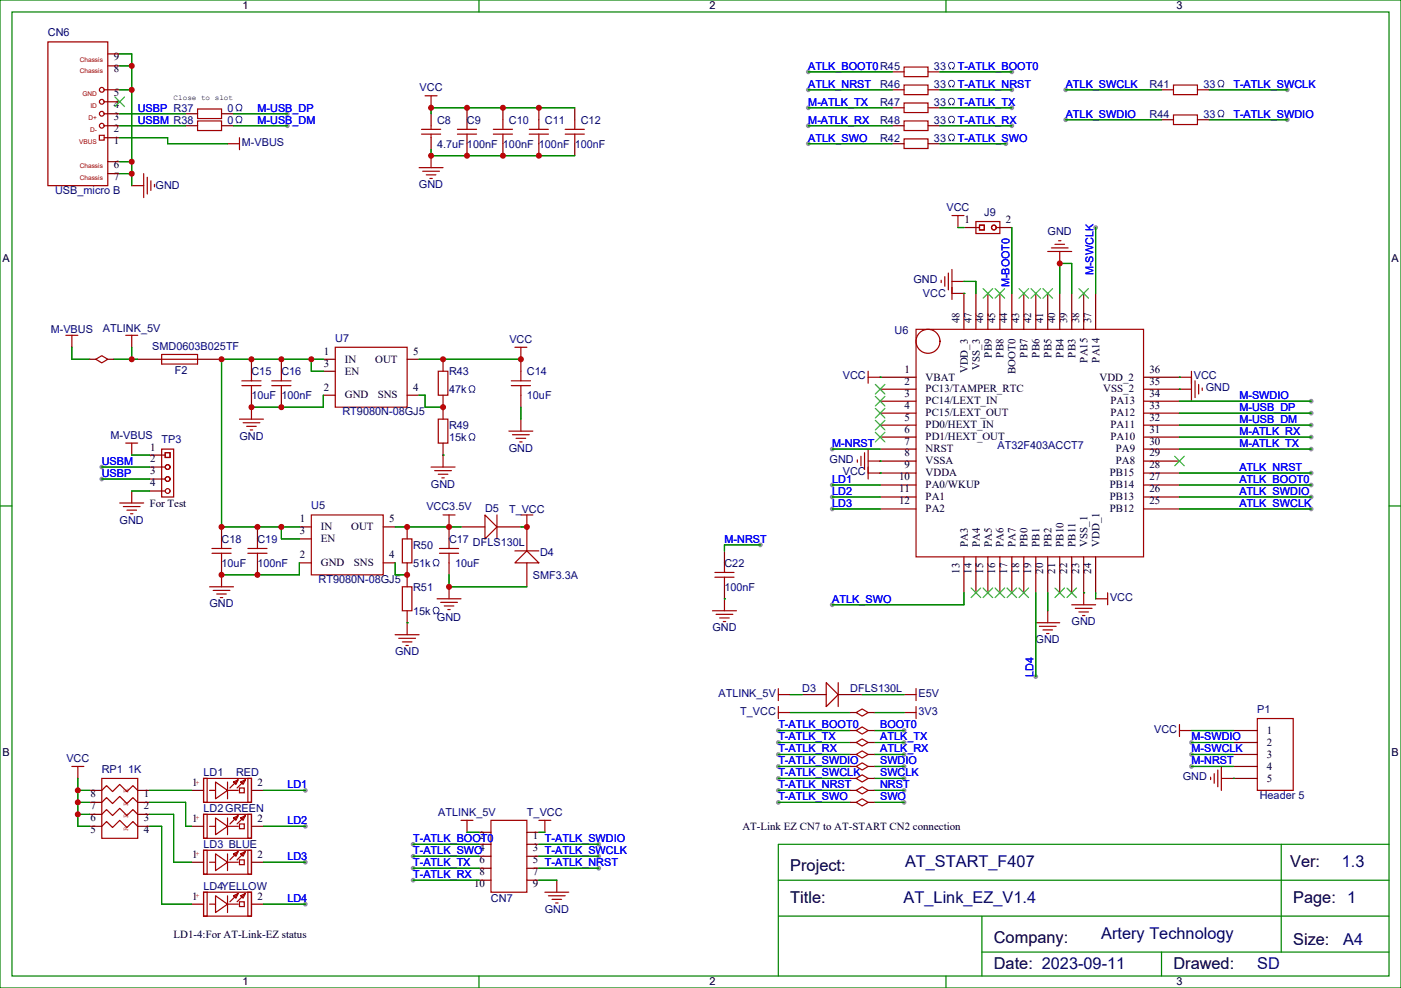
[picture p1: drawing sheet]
<svg xmlns="http://www.w3.org/2000/svg" width="413mm" height="291mm" viewBox="0 0 413 291" stroke-linecap="round" stroke-linejoin="round" font-family="sans-serif">
<g fill="#999">
<circle cx="245.2" cy="132.3" r=".71"/>
<circle cx="245.2" cy="149.9" r=".71"/>
<circle cx="245.2" cy="146.4" r=".71"/>
<circle cx="245.2" cy="142.9" r=".71"/>
<circle cx="351" cy="218.7" r=".71"/>
<circle cx="351" cy="222.2" r=".71"/>
<circle cx="351" cy="225.8" r=".71"/>
<circle cx="121.7" cy="248.7" r=".71"/>
<circle cx="121.7" cy="259.3" r=".71"/>
<circle cx="121.7" cy="255.8" r=".71"/>
<circle cx="229.3" cy="215.2" r=".71"/>
<circle cx="229.3" cy="225.8" r=".71"/>
<circle cx="229.3" cy="232.8" r=".71"/>
<circle cx="30" cy="141.1" r=".71"/>
<circle cx="30" cy="137.6" r=".71"/>
<circle cx="121.7" cy="252.2" r=".71"/>
<circle cx="245.2" cy="178.2" r=".71"/>
<circle cx="305.2" cy="199.3" r=".71"/>
<circle cx="90" cy="232.8" r=".71"/>
<circle cx="90" cy="243.4" r=".71"/>
<circle cx="90" cy="254" r=".71"/>
<circle cx="386.3" cy="125.2" r=".71"/>
<circle cx="386.3" cy="121.7" r=".71"/>
<circle cx="386.3" cy="118.2" r=".71"/>
<circle cx="386.3" cy="139.3" r=".71"/>
<circle cx="386.3" cy="146.4" r=".71"/>
<circle cx="386.3" cy="128.8" r=".71"/>
<circle cx="386.3" cy="132.3" r=".71"/>
<circle cx="386.3" cy="142.9" r=".71"/>
<circle cx="386.3" cy="149.9" r=".71"/>
<circle cx="224" cy="160.5" r=".71"/>
<circle cx="90" cy="266.3" r=".71"/>
<circle cx="322.8" cy="67" r=".71"/>
<circle cx="176.4" cy="248.7" r=".71"/>
<circle cx="176.4" cy="255.8" r=".71"/>
<circle cx="176.4" cy="252.2" r=".71"/>
<circle cx="266.3" cy="218.7" r=".71"/>
<circle cx="266.3" cy="222.2" r=".71"/>
<circle cx="266.3" cy="229.3" r=".71"/>
<circle cx="296.3" cy="42.3" r=".71"/>
<circle cx="84.7" cy="33.5" r=".71"/>
<circle cx="84.7" cy="37" r=".71"/>
<circle cx="314" cy="26.5" r=".71"/>
<circle cx="379.2" cy="26.5" r=".71"/>
<circle cx="379.2" cy="35.3" r=".71"/>
<circle cx="314" cy="35.3" r=".71"/>
<circle cx="238.1" cy="42.3" r=".71"/>
<circle cx="298.1" cy="21.2" r=".71"/>
<circle cx="238.1" cy="21.2" r=".71"/>
<circle cx="238.1" cy="26.5" r=".71"/>
<circle cx="298.1" cy="26.5" r=".71"/>
<circle cx="238.1" cy="37" r=".71"/>
<circle cx="298.1" cy="37" r=".71"/>
<circle cx="298.1" cy="31.7" r=".71"/>
<circle cx="238.1" cy="31.7" r=".71"/>
<circle cx="266.3" cy="232.8" r=".71"/>
<circle cx="266.3" cy="236.4" r=".71"/>
<circle cx="266.3" cy="225.8" r=".71"/>
<circle cx="266.3" cy="215.2" r=".71"/>
<circle cx="229.3" cy="236.4" r=".71"/>
<circle cx="229.3" cy="229.3" r=".71"/>
<circle cx="229.3" cy="222.2" r=".71"/>
<circle cx="229.3" cy="218.7" r=".71"/>
</g>
<g fill="none" stroke="#a10000" stroke-width=".35">
<path d="M125.2 28.2h3.6M127 28.2v3.6M134.8 39.5h5.6M134.8 38.1h5.6M137.6 35.3v2.8M137.6 39.5v2.8M145.3 39.5h5.7M145.3 38.1h5.7M148.2 35.3v2.8M148.2 39.5v2.8M155.9 39.5h5.7M155.9 38.1h5.7"/>
<path d="M158.7 35.3v2.8M158.7 39.5v2.8M166.5 39.5h5.7M166.5 38.1h5.7M169.3 35.3v2.8M169.3 39.5v2.8M345.7 25h7.1v2.9h-7.1zM123.5 49.4h7M124.5 50.4h5M125.6 51.5h2.8M126.6 52.6h.8M127 45.9v3.5"/>
<path d="M280.5 79.4v8.8M308.7 74.1h7M309.7 73h5M310.8 72h2.8M311.9 70.9h.7M312.2 74.1v3.5M19.4 98.8h3.5M21.2 98.8v3.5M277.3 82.5v.8M278.3 81.5v2.8M279.4 80.4v5M280.5 86.4h3.5"/>
<path d="M280.5 82.9h3.5M71.3 113.6h5.6M71.3 112.2h5.6M74.1 109.4v2.8M74.1 113.6v2.8M74.1 119.9v3.6M80.1 113.6h5.6M80.1 112.2h5.6M82.9 109.4v2.8M82.9 113.6v2.8M150.6 113.6h5.7M150.6 112.2h5.7"/>
<path d="M151.7 102.3h3.5M153.5 102.3v3.5M153.5 109.4v2.8M153.5 113.6v2.8M255.8 111.1h3.5M255.8 109.4v3.5M347.5 111.1h3.5M347.5 114.7h3.5M351 109.4v8.8M352.1 112.2v4.9M353.1 113.2v2.9M354.2 114.3v.7"/>
<path d="M70.6 123.5h7M71.6 124.5h5M72.7 125.6h2.8M73.7 126.6h.7M149.9 127h7.1M151 128.1h4.9M152 129.1h2.9M153.1 130.2h.7M153.5 123.5v3.5M252.6 135.5v.7M253.6 134.4v2.8M254.7 133.3v5"/>
<path d="M255.8 139.3h3.5M255.8 132.3v8.8M255.8 135.8h3.5M209.9 179.9h7.1M210.6 170h5.7M210.6 168.6h5.7M213.4 165.8v2.8M213.4 170v2.9M213.4 176.4v3.5M308.7 179.9v3.5M315.7 178.2h7.1M316.8 179.2h4.9"/>
<path d="M319.3 174.6v3.6M322.8 176.4h3.5M326.3 174.6v3.6M211 181h4.9M212 182h2.8M213.1 183.1h.7M305.2 183.4h7M306.2 184.5h4.9M307.3 185.6h2.8M308.3 186.6h.7M317.9 180.3h2.8M318.9 181.3h.7"/>
<path d="M21.2 225.8h3.5M22.9 225.8v3.5M30 229.3h10.6v17.6h-10.6zM30 232.8l1.4-1.4 1.8 1.8 2.1-2.1 2.1 2.1 1.8-1.8 1.4 1.4M30 236.4l1.4-1.5 1.8 1.8 2.1-2.1 2.1 2.1 1.8-1.8 1.4 1.5M30 239.9l1.4-1.4 1.8 1.7 2.1-2.1 2.1 2.1 1.8-1.7 1.4 1.4M60 229.3h14.1v7.1h-14.1zM60 229.3h1v7.1h-1zM60 239.9h14.1v7h-14.1zM60 239.9h1v7h-1zM61.7 232.8h1.8M63.5 230.4l3.5 2.4-3.5 2.5z"/>
<path d="M67 230.4v4.9M67 232.8h3.2M68.8 230.4l1.4-.7-.7 1.4zM69.8 230l-2.1 2.1M70.6 232.1h1.4v1.4h-1.4zM70.9 230.4l1.4-.7-.7 1.4zM72 230l-2.2 2.1M73 229.3h1.1v7.1h-1.1zM73 239.9h1.1v7h-1.1zM356.7 229v.7M357.7 227.9v2.8M358.8 226.8v5"/>
<path d="M359.8 229.3h3.6M359.8 225.8v7M30 243.4l1.4-1.4 1.8 1.8 2.1-2.1 2.1 2.1 1.8-1.8 1.4 1.4M61.7 243.4h1.8M63.5 240.9l3.5 2.5-3.5 2.5zM67 240.9v5M67 243.4h3.2M68.8 240.9l1.4-.7-.7 1.5zM69.8 240.6l-2.1 2.1M70.6 242.7h1.4v1.4h-1.4zM70.9 240.9l1.4-.7-.7 1.5zM72 240.6l-2.2 2.1"/>
<path d="M60 262.8h14.1v7.1h-14.1zM60 262.8h1v7.1h-1zM61.7 266.3h1.8M63.5 263.9l3.5 2.4-3.5 2.5zM67 263.9v4.9M67 266.3h3.2M68.8 263.9l1.4-.7-.7 1.4zM69.8 263.5l-2.1 2.1M70.6 265.6h1.4v1.5h-1.4zM70.9 263.9l1.4-.7-.7 1.4zM72 263.5l-2.2 2.1M73 262.8h1.1v7.1h-1.1z"/>
</g>
<g fill="none" stroke="#870000" stroke-width=".35">
<path d="M127 31.8h.1M137.6 31.8v3.5M148.2 31.8v3.5M158.7 31.8v3.5M169.3 31.8v3.5M342.2 26.5h3.5M352.8 26.5h3.5M127 45.9h.1M137.6 42.3v3.6M148.2 42.3v3.6M158.7 42.3v3.6M169.3 42.3v3.6"/>
<path d="M312.2 77.6h.1M284 82.9h.1M284 86.4h.1M21.2 102.3h.1M74.1 119.9h.1M74.1 105.8v3.6M74.1 116.4v3.5M82.9 105.8v3.6M82.9 116.4v3.5M153.5 105.8v3.6M153.5 116.4v3.5M153.5 105.8h.1"/>
<path d="M259.3 111.1h.1M347.5 111.1h.1M347.5 114.7h.1M153.5 123.5h.1M259.3 135.8h.1M259.3 139.3h.1M213.4 176.4h.1M213.4 162.3v3.5M213.4 172.9v3.5M308.7 179.9h.1M319.3 174.6h.1M322.8 176.4h.1"/>
<path d="M22.9 229.3h.1M26.5 232.8h3.5M26.5 236.4h3.5M26.5 239.9h3.5M40.6 232.8h3.5M40.6 236.4h3.5M40.6 239.9h3.5M56.4 232.8h3.6M74.1 232.8h3.5M363.4 229.3h.1M26.5 243.4h3.5M40.6 243.4h3.5"/>
<path d="M56.4 243.4h3.6M74.1 243.4h3.5M56.4 266.3h3.6M74.1 266.3h3.5"/>
</g>
<path d="M359 23.8a1.04 1.04 0 0 1 1.6 .2 1.04 1.04 0 0 1-.5 1.5h.5v.2h-.8v-.3a.81 .81 0 0 0 .6-1.3 .81 .81 0 0 0-1.4 0 .81 .81 0 0 0 .6 1.3v.3h-.8v-.2h.5a1.1 1.1 0 0 1-.3-1.7z" fill="#000080"/>
<path d="M345.7 33.9h7.1v2.8h-7.1z" fill="none" stroke="#a10000" stroke-width=".35"/>
<path d="M342.2 35.3h3.5M352.8 35.3h3.5" fill="none" stroke="#870000" stroke-width=".35"/>
<path d="M359 32.6a1.04 1.04 0 0 1 1.6 .2 1.04 1.04 0 0 1-.5 1.5h.5v.2h-.8v-.3a.81 .81 0 0 0 .6-1.2 .81 .81 0 0 0-1.4 0 .81 .81 0 0 0 .6 1.2v.3h-.8v-.2h.5a1.1 1.1 0 0 1-.3-1.7z" fill="#000080"/>
<g fill="none" stroke="#a10000" stroke-width=".35">
<path d="M14.1 12.3h17.6v42.4h-17.6zM29.3 39.9h1.4v1.4h-1.4zM30.7 26.5h1M30.7 30h1M30.7 33.5h1M30.7 37h1M58.2 35.6h7.1v2.9h-7.1zM30.7 40.6h1M280.5 63.5h3.5M282.2 63.5v3.5M287.5 65.3h7.1v3.5h-7.1zM287.5 67h1.1"/>
<path d="M288.6 66.3h1.4v1.4h-1.4zM293.5 67h1.1M269.9 97h67v67h-67zM47.6 104.4h10.6v2.8h-10.6zM47.6 105.8h10.6M65.3 158.7v2.9M75.8 158.7v2.9M130.5 151.7h3.6M132.3 151.7v3.5M132.3 158.7v2.9M142.9 151.7l3.5 3.5-3.5 3.5zM146.4 151.7v7"/>
<path d="M153.5 151.7h3.5M155.2 151.7v3.5M61.7 172.9h7.1M62.4 163h5.7M62.4 161.6h5.7M62.8 173.9h4.9M63.9 175h2.8M64.9 176h.7M65.3 163v2.8M65.3 169.3v3.6M73 163h5.7M73 161.6h5.7"/>
<path d="M75.8 163v2.8M128.8 176.4h7M129.5 163h5.6M129.5 161.6h5.6M129.8 177.4h5M130.9 178.5h2.8M131.9 179.6h.7M132.3 163v2.8M132.3 172.9v3.5M151.7 165.8l3.5-3.5 3.5 3.5zM151.7 162.3h7M229.3 209.9h3.5"/>
<path d="M229.3 208.1v3.6M266.3 209.9h3.6M266.3 204.6h3.6M269.9 202.8v3.6M269.9 208.1v3.6M347.5 215.2h3.5M347.5 213.4v3.6M370.4 211.7h10.6v21.1h-10.6zM144.6 241.7h10.6v21.1h-10.6zM158.7 241.7h3.6M160.5 241.7v3.5M164 259.3v3.5"/>
<path d="M160.5 262.8h7.1M161.6 263.9h4.9M162.6 264.9h2.9M163.7 266h.7"/>
<circle cx="30" cy="26.5" r=".71"/>
<circle cx="30" cy="37" r=".71"/>
<circle cx="30" cy="30" r=".71"/>
<circle cx="30" cy="33.5" r=".71"/>
<circle cx="292.8" cy="67" r=".71"/>
<circle cx="273.4" cy="100.5" r="3.5"/>
</g>
<g fill="none" stroke="#870000" stroke-width=".35">
<path d="M31.7 19.4h3.6M31.7 15.9h3.6M31.7 37h3.6M31.7 33.5h3.6M31.7 26.5h3.6M31.7 30h3.6M54.7 37h3.5M65.3 37h3.5M31.7 47.6h3.6M31.7 51.2h3.6M31.7 40.6h3.6M282.2 67h.1"/>
<path d="M284 67h3.5M294.6 67h3.5M284 86.4v10.6M287.5 86.4v10.6M291 86.4v10.6M294.6 86.4v10.6M298.1 86.4v10.6M301.6 86.4v10.6M305.2 86.4v10.6M308.7 86.4v10.6M312.2 86.4v10.6M315.7 86.4v10.6"/>
<path d="M319.3 86.4v10.6M322.8 86.4v10.6M40.6 105.8h7M58.2 105.8h7.1M259.3 111.1h10.6M259.3 114.7h10.6M259.3 118.2h10.6M336.9 111.1h10.6M336.9 114.7h10.6M336.9 118.2h10.6M259.3 121.7h10.6M259.3 125.2h10.6"/>
<path d="M259.3 128.8h10.6M259.3 132.3h10.6M259.3 135.8h10.6M259.3 139.3h10.6M336.9 121.7h10.6M336.9 125.2h10.6M336.9 128.8h10.6M336.9 132.3h10.6M336.9 135.8h10.6M336.9 139.3h10.6M65.3 155.2v3.5M75.8 155.2v3.5"/>
<path d="M132.3 155.2v3.5M132.3 155.2h.1M135.8 155.2h7.1M146.4 155.2h7.1M155.2 155.2v7.1M259.3 142.9h10.6M259.3 146.4h10.6M259.3 149.9h10.6M336.9 142.9h10.6M336.9 146.4h10.6M336.9 149.9h10.6M65.3 169.3h.1"/>
<path d="M65.3 165.8v3.5M75.8 165.8v3.5M132.3 172.9h.1M132.3 165.8v3.5M155.2 165.8v7.1M284 164v10.6M287.5 164v10.6M291 164v10.6M294.6 164v10.6M298.1 164v10.6M301.6 164v10.6M305.2 164v10.6"/>
<path d="M308.7 164v10.6M312.2 164v10.6M315.7 164v10.6M319.3 164v10.6M322.8 164v10.6M232.8 209.9h.1M266.3 204.6h.1M266.3 209.9h.1M351 215.2h.1M363.4 215.2h7M363.4 218.7h7M363.4 222.2h7"/>
<path d="M363.4 225.8h7M363.4 229.3h7M141.1 245.2h3.5M141.1 248.7h3.5M141.1 252.2h3.5M141.1 255.8h3.5M141.1 259.3h3.5M155.2 245.2h3.5M155.2 248.7h3.5M155.2 252.2h3.5M155.2 255.8h3.5M155.2 259.3h3.5"/>
<path d="M160.5 245.2h.1M164 259.3h.1"/>
</g>
<g fill="none" stroke="#3c3" stroke-width=".35">
<path d="M33.9 28.6l2.8 2.8M36.7 28.6l-2.8 2.8M289.6 85l2.9 2.8M292.5 85l-2.9 2.8M293.2 85l2.8 2.8M296 85l-2.8 2.8M300.2 85l2.8 2.8M303 85l-2.8 2.8M303.7 85l2.9 2.8M306.6 85l-2.9 2.8M307.3 85l2.8 2.8M310.1 85l-2.8 2.8"/>
<path d="M317.9 85l2.8 2.8M320.7 85l-2.8 2.8M257.9 113.2l2.8 2.9M257.9 116.8l2.8 2.8M260.7 113.2l-2.8 2.9M260.7 116.8l-2.8 2.8M257.9 120.3l2.8 2.8M257.9 123.8l2.8 2.8M257.9 127.4l2.8 2.8M260.7 120.3l-2.8 2.8M260.7 123.8l-2.8 2.8M260.7 127.4l-2.8 2.8"/>
<path d="M346.1 134.4l2.8 2.8M348.9 134.4l-2.8 2.8M286.1 173.2l2.8 2.8M288.9 173.2l-2.8 2.8M289.6 173.2l2.9 2.8M292.5 173.2l-2.9 2.8M293.2 173.2l2.8 2.8M296 173.2l-2.8 2.8M296.7 173.2l2.8 2.8M299.5 173.2l-2.8 2.8M300.2 173.2l2.8 2.8M303 173.2l-2.8 2.8"/>
<path d="M310.8 173.2l2.8 2.8M313.6 173.2l-2.8 2.8M314.3 173.2l2.8 2.8M317.1 173.2l-2.8 2.8"/>
</g>
<path d="M69.7 34.4a1.04 1.04 0 0 1 1.6 .2 1.04 1.04 0 0 1-.5 1.5h.5v.2h-.8v-.3a.81 .81 0 0 0 .6-1.3 .81 .81 0 0 0-1.4 0 .81 .81 0 0 0 .6 1.3v.3h-.8v-.2h.5a1.1 1.1 0 0 1-.3-1.7z" fill="#000080"/>
<path d="M58.2 32.1h7.1v2.8h-7.1z" fill="none" stroke="#a10000" stroke-width=".35"/>
<path d="M54.7 33.5h3.5M65.3 33.5h3.5" fill="none" stroke="#870000" stroke-width=".35"/>
<path d="M69.7 30.8a1.04 1.04 0 0 1 1.6 .3 1.04 1.04 0 0 1-.5 1.5h.5v.2h-.8v-.4a.81 .81 0 0 0 .6-1.2 .81 .81 0 0 0-1.4 0 .81 .81 0 0 0 .6 1.2v.4h-.8v-.2h.5a1.1 1.1 0 0 1-.3-1.8z" fill="#000080"/>
<path d="M266.3 19.8h7.1v2.8h-7.1zM38.8 54.7h3.5M42.3 51.2v7M43.4 52.2v4.9M44.4 53.3v2.8M45.5 54.3v.7M67 42.3h3.6M70.6 40.6v3.5" fill="none" stroke="#a10000" stroke-width=".35"/>
<path d="M262.8 21.2h3.5M273.4 21.2h3.5M38.8 54.7h.1M67 42.3h.1" fill="none" stroke="#870000" stroke-width=".35"/>
<path d="M279.6 18.5a1.04 1.04 0 0 1 1.6 .2 1.04 1.04 0 0 1-.5 1.5h.5v.2h-.8l.1-.3a.81 .81 0 0 0 .5-1.3 .81 .81 0 0 0-1.3 0 .81 .81 0 0 0 .5 1.3v.3h-.7v-.2h.4a1.1 1.1 0 0 1-.3-1.7z" fill="#000080"/>
<path d="M266.3 30.3h7.1v2.9h-7.1z" fill="none" stroke="#a10000" stroke-width=".35"/>
<path d="M262.8 31.8h3.5M273.4 31.8h3.5" fill="none" stroke="#870000" stroke-width=".35"/>
<path d="M279.6 29.1a1.04 1.04 0 0 1 1.6 .2 1.04 1.04 0 0 1-.5 1.5h.5v.2h-.8l.1-.3a.81 .81 0 0 0 .5-1.3 .81 .81 0 0 0-1.3 0 .81 .81 0 0 0 .5 1.3v.3h-.7v-.2h.4a1.1 1.1 0 0 1-.3-1.7z" fill="#000080"/>
<path d="M266.3 35.6h7.1v2.9h-7.1z" fill="none" stroke="#a10000" stroke-width=".35"/>
<path d="M262.8 37h3.5M273.4 37h3.5" fill="none" stroke="#870000" stroke-width=".35"/>
<path d="M279.6 34.4a1.04 1.04 0 0 1 1.6 .2 1.04 1.04 0 0 1-.5 1.5h.5v.2h-.8l.1-.3a.81 .81 0 0 0 .5-1.3 .81 .81 0 0 0-1.3 0 .81 .81 0 0 0 .5 1.3v.3h-.7v-.2h.4a1.1 1.1 0 0 1-.3-1.7z" fill="#000080"/>
<g fill="none" stroke="#a10000" stroke-width=".35">
<path d="M37 98.8h3.6M38.8 98.8v3.5M37 130.5h3.6M38.8 130.5v3.6M47.6 132.3h3.6v14.1h-3.6zM47.6 134.1h1.1M47.6 137.6h1.1M48.7 133.3h1.4v1.5h-1.4zM35.3 148.2h7M36.3 149.2h5M37.4 150.3h2.8M38.5 151.3h.7"/>
<path d="M38.8 144.6v3.6M47.6 141.1h1.1M47.6 144.6h1.1M118.5 172.9h2.9v7h-2.9zM229.3 204.6h3.5M229.3 202.8v3.6M243.4 201.1l3.5 3.5-3.5 3.5zM246.9 201.1v7M135.8 241.7h3.5M137.6 241.7v3.5"/>
<circle cx="49.4" cy="137.6" r=".71"/>
<circle cx="49.4" cy="141.1" r=".71"/>
<circle cx="49.4" cy="144.6" r=".71"/>
</g>
<g fill="none" stroke="#870000" stroke-width=".35">
<path d="M38.8 102.3h.1M38.8 134.1h.1M44.1 134.1h3.5M44.1 137.6h3.5M38.8 144.6h.1M44.1 141.1h3.5M44.1 144.6h3.5M119.9 169.3v3.6M119.9 179.9v3.5M232.8 204.6h.1M236.4 204.6h7M246.9 204.6h7.1"/>
<path d="M137.6 245.2h.1"/>
</g>
<path d="M127.8 179a1.04 1.04 0 0 1 1.5 .2 1.04 1.04 0 0 1-.4 1.5h.4v.2h-.7v-.3a.81 .81 0 0 0 .6-1.2 .81 .81 0 0 0-1.4 0 .81 .81 0 0 0 .5 1.2v.3h-.7v-.2h.5a1.1 1.1 0 0 1-.3-1.7z" fill="#000080"/>
<path d="M266.3 40.9h7.1v2.8h-7.1zM98.8 102.3h21.1v17.6h-21.1zM91.7 151.7h21.2v17.6h-21.2zM116.4 187h7.1M117.5 188h4.9M118.5 189.1h2.9M119.6 190.1h.7M119.9 183.4v3.6" fill="none" stroke="#a10000" stroke-width=".35"/>
<g fill="none" stroke="#870000" stroke-width=".35">
<path d="M262.8 42.3h3.5M273.4 42.3h3.5M95.2 105.8h3.6M95.2 116.4h3.6M95.2 109.4h3.6M119.9 105.8h3.6M119.9 116.4h3.6M88.2 155.2h3.5M88.2 158.7h3.5M112.9 155.2h3.5M88.2 165.8h3.5M112.9 165.8h3.5"/>
<path d="M119.9 183.4h.1"/>
</g>
<path d="M279.6 39.7a1.04 1.04 0 0 1 1.6 .2 1.04 1.04 0 0 1-.5 1.5h.5v.2h-.8l.1-.3a.81 .81 0 0 0 .5-1.3 .81 .81 0 0 0-1.3 0 .81 .81 0 0 0 .5 1.3v.3h-.7v-.2h.4a1.1 1.1 0 0 1-.3-1.7z" fill="#000080"/>
<path d="M60 250.5h14.1v7h-14.1zM60 250.5h1v7h-1zM61.7 254h1.8M63.5 251.5l3.5 2.5-3.5 2.5zM67 251.5v5M67 254h3.2M68.8 251.5l1.4-.7-.7 1.4zM69.8 251.2l-2.1 2.1M70.6 253.3h1.4v1.4h-1.4zM70.9 251.5l1.4-.7-.7 1.4zM72 251.2l-2.2 2.1M73 250.5h1.1v7h-1.1z" fill="none" stroke="#a10000" stroke-width=".35"/>
<path d="M56.4 254h3.6M74.1 254h3.5" fill="none" stroke="#870000" stroke-width=".35"/>
<path d="M284 82.9h3.5v3.5M245.2 132.3h14.1M308.7 174.6v5.3M322.8 174.6v1.8M22.9 239.9h3.6M22.9 229.3v14.1h3.6M22.9 236.4h3.6M22.9 232.8h3.6M44.1 239.9h7.1v14.1h5.2M44.1 236.4h10.6v7h1.7M44.1 232.8h12.3M44.1 243.4h3.5v22.9h8.8" fill="none" stroke="#008700" stroke-width=".35"/>
<circle cx="319.3" cy="174.6" r=".18" fill="#008700"/>
<g fill="none" stroke="#008700" stroke-width=".35">
<path d="M35.3 15.9h3.5v38.8M35.3 19.4h3.5M35.3 26.5h3.5M35.3 51.2h3.5M35.3 47.6h3.5M35.3 40.6h14.1v1.7h17.6M282.2 67h1.8M315.7 86.4v-8.8h-3.5v8.8M30 137.6h14.1M38.8 134.1h5.3M30 141.1h14.1M38.8 144.6h5.3"/>
<path d="M245.2 149.9h14.1M245.2 146.4h14.1M245.2 142.9h14.1M284 174.6v3.6h-38.8M305.2 174.6v24.7M229.3 215.2h21.2M232.8 204.6h3.6M254 204.6h12.3M257.5 209.9h8.8M351 215.2h12.4M351 218.7h12.4M229.3 225.8h21.2"/>
<path d="M229.3 232.8h21.2M351 222.2h12.4M351 225.8h12.4M121.7 248.7h19.4M121.7 259.3h19.4M121.7 255.8h19.4M121.7 252.2h19.4M137.6 245.2h3.5M158.7 259.3h5.3M158.8 245.2h1.7"/>
</g>
<g fill="#008700">
<circle cx="363.4" cy="229.3" r=".18"/>
<circle cx="284" cy="86.4" r=".18"/>
<circle cx="347.5" cy="111.1" r=".18"/>
<circle cx="347.5" cy="114.7" r=".18"/>
<circle cx="259.3" cy="139.3" r=".18"/>
<circle cx="259.3" cy="135.8" r=".18"/>
<circle cx="213.4" cy="176.4" r=".18"/>
<circle cx="259.3" cy="111.1" r=".18"/>
</g>
<g fill="none" stroke="#008000" stroke-width=".35">
<path d="M0 0h412.7v291h-412.7zM3.5 3.5h405.7v284h-405.7zM141.1 0v3.5M278.7 0v3.5M0 149h3.5M409.2 149h3.5M377.5 248.7v31.8M409.2 259.3h-179.9v10.6M409.2 248.7h-179.9v10.6M289.3 269.9v17.6M409.2 269.9h-179.9v17.6M141.1 287.5v3.5"/>
<path d="M278.7 287.5v3.5M289.3 280.5h119.9M342.2 280.5v7"/>
</g>
<g fill="none" stroke="#008700" stroke-width=".35">
<path d="M35.3 33.5h19.4M35.3 37h19.4M68.8 33.5h15.9M68.8 37h15.9M314 26.5h28.2M314 35.3h28.2M356.3 26.5h22.9M356.3 35.3h22.9M238.1 42.3h24.7M276.9 42.3h19.4M298.1 67v19.4M322.8 67v19.4"/>
<path d="M347.5 118.2h38.8M347.5 125.2h38.8M347.5 121.7h38.8M347.5 139.3h38.8M347.5 128.8h38.8M347.5 132.3h38.8M347.5 146.4h38.8M347.5 142.9h38.8M347.5 149.9h38.8M224 160.5h-10.6v1.8M257.5 218.7h8.8M77.6 232.8h12.4"/>
<path d="M257.5 229.3h8.8M257.5 222.2h8.8M77.6 243.4h12.4M77.6 254h12.4M158.8 248.7h17.6M158.8 255.8h17.6M158.8 252.2h17.6M77.6 266.3h12.4"/>
</g>
<path d="M266.3 25h7.1v2.9h-7.1z" fill="none" stroke="#a10000" stroke-width=".35"/>
<path d="M262.8 26.5h3.5M273.4 26.5h3.5" fill="none" stroke="#870000" stroke-width=".35"/>
<path d="M279.6 23.8a1.04 1.04 0 0 1 1.6 .2 1.04 1.04 0 0 1-.5 1.5h.5v.2h-.8l.1-.3a.81 .81 0 0 0 .5-1.3 .81 .81 0 0 0-1.3 0 .81 .81 0 0 0 .5 1.3v.3h-.7v-.2h.4a1.1 1.1 0 0 1-.3-1.7z" fill="#000080"/>
<path d="M238.1 26.5h24.7M238.1 21.2h24.7M238.1 37h24.7M238.1 31.8h24.7M276.9 26.5h21.2M276.9 21.2h21.2M276.9 37h21.2M276.9 31.8h21.2M88.2 165.8v3.5h-22.9" fill="none" stroke="#008700" stroke-width=".35"/>
<path d="M129.1 109.4h2.8v7h-2.8z" fill="none" stroke="#a10000" stroke-width=".35"/>
<path d="M130.5 105.8v3.6M130.5 116.4v3.5" fill="none" stroke="#870000" stroke-width=".35"/>
<path d="M138.4 113.7a1.04 1.04 0 0 1 1.5 .3 1.04 1.04 0 0 1-.4 1.5h.4v.2h-.7v-.4a.81 .81 0 0 0 .5-1.2 .81 .81 0 0 0-1.3 0 .81 .81 0 0 0 .5 1.2v.4h-.7v-.2h.5a1.1 1.1 0 0 1-.3-1.8z" fill="#000080"/>
<path d="M123.5 105.8h30M153.5 119.9v3.6" fill="none" stroke="#008700" stroke-width=".35"/>
<path d="M118.5 158.7h2.9v7.1h-2.9z" fill="none" stroke="#a10000" stroke-width=".35"/>
<path d="M119.9 155.2v3.5M119.9 165.8v3.5" fill="none" stroke="#870000" stroke-width=".35"/>
<path d="M127.8 164.9a1.04 1.04 0 0 1 1.5 .2 1.04 1.04 0 0 1-.4 1.5h.4v.2h-.7v-.3a.81 .81 0 0 0 .6-1.2 .81 .81 0 0 0-1.4 0 .81 .81 0 0 0 .5 1.2v.3h-.7v-.2h.5a1.1 1.1 0 0 1-.3-1.7z" fill="#000080"/>
<path d="M153.5 155.2h1.7M116.4 165.8v3.5h3.5M132.3 169.3v3.6h22.9" fill="none" stroke="#008700" stroke-width=".35"/>
<circle cx="119.9" cy="183.4" r=".18" fill="#008700"/>
<path d="M129.1 123.5h2.8v7h-2.8z" fill="none" stroke="#a10000" stroke-width=".35"/>
<path d="M130.5 119.9v3.6M130.5 130.5v3.6" fill="none" stroke="#870000" stroke-width=".35"/>
<path d="M138.4 127.8a1.04 1.04 0 0 1 1.5 .3 1.04 1.04 0 0 1-.4 1.5h.4v.2h-.7v-.4a.81 .81 0 0 0 .5-1.2 .81 .81 0 0 0-1.3 0 .81 .81 0 0 0 .5 1.2v.4h-.7v-.2h.5a1.1 1.1 0 0 1-.3-1.8z" fill="#000080"/>
<path d="M123.5 116.4h1.7v3.5h5.3" fill="none" stroke="#008700" stroke-width=".35"/>
<path d="M127 137.6h7.1M128.1 138.6h4.9M129.1 139.7h2.8M130.5 134.1v3.5M130.2 140.8h.7" fill="none" stroke="#a10000" stroke-width=".35"/>
<path d="M130.5 134.1h.1" fill="none" stroke="#870000" stroke-width=".35"/>
<circle cx="130.5" cy="134.1" r=".18" fill="#008700"/>
<g fill="none" stroke="#008700" stroke-width=".35">
<path d="M169.3 31.8h-42.3v1.7M127 44.1v1.8h42.3M21.2 102.3v3.5h5.3M33.5 105.8h7.1M38.8 102.3v3.5M91.7 105.8v3.6h3.5M95.2 105.8h-29.9v49.4h22.9M95.2 116.4v3.5h-21.1M82.9 155.2v3.5h5.3M116.4 155.2h19.4M229.3 218.7h21.2M232.8 209.9h17.7"/>
<path d="M257.5 215.2h8.8M229.3 236.4h21.2M229.3 229.3h21.2M229.3 222.2h21.2M257.5 232.8h8.8M257.5 225.8h8.8M257.5 236.4h8.8"/>
</g>
<g fill="none" stroke="#a10000" stroke-width=".35">
<path d="M124.2 39.5h5.6M124.2 38.1h5.6M127 37v1.1M127 39.5v1.1M28.2 105.8l1.8-1 1.8 1-1.8 1.1zM252.2 209.9l1.8-1.1 1.8 1.1-1.8 1.1zM252.2 215.2l1.8-1.1 1.8 1.1-1.8 1.1zM252.2 218.7l1.8-1 1.8 1-1.8 1.1zM252.2 222.2l1.8-1 1.8 1-1.8 1.1zM252.2 225.8l1.8-1.1 1.8 1.1-1.8 1zM252.2 229.3l1.8-1.1 1.8 1.1-1.8 1.1zM252.2 232.8l1.8-1 1.8 1-1.8 1.1z"/>
<path d="M252.2 236.4l1.8-1.1 1.8 1.1-1.8 1z"/>
</g>
<g fill="none" stroke="#870000" stroke-width=".35">
<path d="M127 33.5v3.5M127 40.6v3.5M26.5 105.8h1.7M31.7 105.8h1.8M250.5 209.9h1.7M250.5 215.2h1.7M250.5 218.7h1.7M255.8 209.9h1.7M255.8 215.2h1.7M255.8 218.7h1.7M250.5 222.2h1.7M250.5 225.8h1.7"/>
<path d="M250.5 229.3h1.7M250.5 232.8h1.7M250.5 236.4h1.7M255.8 222.2h1.7M255.8 225.8h1.7M255.8 229.3h1.7M255.8 232.8h1.7M255.8 236.4h1.7"/>
</g>
<g fill="#c00">
<circle cx="22.9" cy="239.9" r=".88"/>
<circle cx="22.9" cy="236.4" r=".88"/>
<circle cx="22.9" cy="232.8" r=".88"/>
<circle cx="312.2" cy="77.6" r=".88"/>
<circle cx="38.8" cy="51.2" r=".88"/>
<circle cx="38.8" cy="47.6" r=".88"/>
<circle cx="38.8" cy="26.5" r=".88"/>
<circle cx="38.8" cy="19.4" r=".88"/>
<circle cx="65.3" cy="169.3" r=".88"/>
<circle cx="75.8" cy="169.3" r=".88"/>
<circle cx="130.5" cy="105.8" r=".88"/>
<circle cx="153.5" cy="105.8" r=".88"/>
<circle cx="155.2" cy="155.2" r=".88"/>
<circle cx="132.3" cy="172.9" r=".88"/>
<circle cx="119.9" cy="169.3" r=".88"/>
<circle cx="130.5" cy="119.9" r=".88"/>
<circle cx="127" cy="31.7" r=".88"/>
<circle cx="158.8" cy="31.7" r=".88"/>
<circle cx="148.2" cy="31.7" r=".88"/>
<circle cx="137.6" cy="31.7" r=".88"/>
<circle cx="127" cy="45.9" r=".88"/>
<circle cx="158.8" cy="45.9" r=".88"/>
<circle cx="148.2" cy="45.9" r=".88"/>
<circle cx="137.6" cy="45.9" r=".88"/>
<circle cx="38.8" cy="105.8" r=".88"/>
<circle cx="82.9" cy="155.2" r=".88"/>
<circle cx="65.3" cy="155.2" r=".88"/>
<circle cx="65.3" cy="105.8" r=".88"/>
<circle cx="91.7" cy="105.8" r=".88"/>
<circle cx="82.9" cy="105.8" r=".88"/>
<circle cx="74.1" cy="105.8" r=".88"/>
<circle cx="75.8" cy="155.2" r=".88"/>
<circle cx="82.9" cy="119.9" r=".88"/>
<circle cx="74.1" cy="119.9" r=".88"/>
<circle cx="119.9" cy="155.2" r=".88"/>
<circle cx="132.3" cy="155.2" r=".88"/>
</g>
<g font-size="4.8">
<text x="232.8" y="256.6">Project:</text>
<text x="380.1" y="255.4">Ver:</text>
<text x="232.8" y="266">Title:</text>
<text x="381" y="266">Page: 1</text>
<text x="292.8" y="277.7">Company:</text>
<text x="381" y="278.4">Size:</text>
<text x="292.8" y="285.4">Date: 2023-09-11</text>
<text x="345.7" y="285.4">Drawed:</text>
</g>
<g font-size="4.8" fill="#000080">
<text x="266.6" y="255.4">AT_START_F407</text>
<text x="395.3" y="255.4">1.3</text>
<text x="266.2" y="266">AT_Link_EZ_V1.4</text>
<text x="324.4" y="276.6">Artery Technology</text>
<text x="395.7" y="278.4">A4</text>
<text x="370.4" y="285.4">SD</text>
</g>
<g font-size="3.2">
<text x="71.4" y="2.7">1</text>
<text x="209" y="2.7">2</text>
<text x="346.6" y="2.7">3</text>
<text x="33.5" y="17.7">9</text>
<text x="33.5" y="21.3">8</text>
<text x="33.5" y="28.3">5</text>
<text x="33.5" y="35.4">3</text>
<text x="33.5" y="31.8">4</text>
<text x="33.5" y="38.9">2</text>
<text x="33.5" y="42.4">1</text>
<text x="33.5" y="49.5">6</text>
<text x="33.5" y="53">7</text>
<text x="284.1" y="65.7">1</text>
<text x="296.3" y="65.7">2</text>
<text x=".7" y="77.3">A</text>
<text x="409.9" y="77.3">A</text>
<text x="282.6" y="95.3" transform="rotate(-90 282.6 95.3)">48</text>
<text x="286.2" y="95.3" transform="rotate(-90 286.2 95.3)">47</text>
<text x="289.7" y="95.2" transform="rotate(-90 289.7 95.2)">46</text>
<text x="293.2" y="95.2" transform="rotate(-90 293.2 95.2)">45</text>
<text x="296.7" y="95.2" transform="rotate(-90 296.7 95.2)">44</text>
<text x="300.3" y="95.2" transform="rotate(-90 300.3 95.2)">43</text>
<text x="303.8" y="95.2" transform="rotate(-90 303.8 95.2)">42</text>
<text x="307.3" y="95.2" transform="rotate(-90 307.3 95.2)">41</text>
<text x="310.9" y="95.2" transform="rotate(-90 310.9 95.2)">40</text>
<text x="314.4" y="95.2" transform="rotate(-90 314.4 95.2)">39</text>
<text x="317.9" y="95.3" transform="rotate(-90 317.9 95.3)">38</text>
<text x="321.4" y="95.3" transform="rotate(-90 321.4 95.3)">37</text>
<text x="95.4" y="104.5">1</text>
<text x="101.6" y="106.8">IN</text>
<text x="110.5" y="106.8">OUT</text>
<text x="121.7" y="104.5">5</text>
<text x="292.2" y="105.3" transform="rotate(-90 292.2 105.3)">PB9</text>
<text x="295.7" y="105.3" transform="rotate(-90 295.7 105.3)">PB8</text>
<text x="302.7" y="105.3" transform="rotate(-90 302.7 105.3)">PB7</text>
<text x="306.3" y="105.3" transform="rotate(-90 306.3 105.3)">PB6</text>
<text x="309.8" y="105.3" transform="rotate(-90 309.8 105.3)">PB5</text>
<text x="313.3" y="105.3" transform="rotate(-90 313.3 105.3)">PB4</text>
<text x="316.9" y="105.3" transform="rotate(-90 316.9 105.3)">PB3</text>
<text x="320.4" y="106.8" transform="rotate(-90 320.4 106.8)">PA15</text>
<text x="323.9" y="106.8" transform="rotate(-90 323.9 106.8)">PA14</text>
<text x="95.4" y="108">3</text>
<text x="101.6" y="110.3">EN</text>
<text x="266.5" y="109.8">1</text>
<text x="266.5" y="113.3">2</text>
<text x="272.7" y="112.1">VBAT</text>
<text x="285.1" y="110" transform="rotate(-90 285.1 110)">VDD_3</text>
<text x="288.6" y="108.9" transform="rotate(-90 288.6 108.9)">VSS_3</text>
<text x="299.2" y="110.1" transform="rotate(-90 299.2 110.1)">BOOT0</text>
<text x="323.9" y="112.1">VDD_2</text>
<text x="338.7" y="109.8">36</text>
<text x="338.7" y="113.3">35</text>
<text x="95.4" y="115.1">2</text>
<text x="101.6" y="117.4">GND</text>
<text x="111.3" y="117.4">SNS</text>
<text x="121.7" y="115.1">4</text>
<text x="266.5" y="116.8">3</text>
<text x="272.7" y="115.6">PC13/TAMPER_RTC</text>
<text x="272.7" y="119.1">PC14/LEXT_IN</text>
<text x="325" y="115.6">VSS_2</text>
<text x="327.1" y="119.1">PA13</text>
<text x="338.7" y="116.8">34</text>
<text x="266.5" y="120.4">4</text>
<text x="266.5" y="123.9">5</text>
<text x="272.7" y="122.7">PC15/LEXT_OUT</text>
<text x="327.1" y="122.7">PA12</text>
<text x="338.7" y="120.4">33</text>
<text x="338.7" y="123.9">32</text>
<text x="266.5" y="127.4">6</text>
<text x="266.5" y="130.9">7</text>
<text x="272.7" y="126.2">PD0/HEXT_IN</text>
<text x="272.7" y="129.7">PD1/HEXT_OUT</text>
<text x="327.1" y="126.2">PA11</text>
<text x="327.1" y="129.7">PA10</text>
<text x="338.7" y="127.4">31</text>
<text x="338.7" y="130.9">30</text>
<text x="44.3" y="132.7">1</text>
<text x="44.3" y="136.2">2</text>
<text x="266.5" y="134.5">8</text>
<text x="272.7" y="133.3">NRST</text>
<text x="272.7" y="136.8">VSSA</text>
<text x="328.7" y="133.3">PA9</text>
<text x="328.7" y="136.8">PA8</text>
<text x="338.7" y="134.5">29</text>
<text x="44.3" y="139.8">3</text>
<text x="44.3" y="143.3">4</text>
<text x="264.9" y="141.5">10</text>
<text x="266.5" y="138">9</text>
<text x="272.7" y="140.3">VDDA</text>
<text x="272.7" y="143.8">PA0/WKUP</text>
<text x="327" y="140.3">PB15</text>
<text x="327" y="143.8">PB14</text>
<text x="338.7" y="138">28</text>
<text x="338.7" y="141.5">27</text>
<text x="44.1" y="149.3">For Test</text>
<text x="264.9" y="145.1">11</text>
<text x="264.9" y="148.6">12</text>
<text x="272.7" y="147.4">PA1</text>
<text x="327" y="147.4">PB13</text>
<text x="338.7" y="145.1">26</text>
<text x="338.7" y="148.6">25</text>
<text x="88.4" y="153.9">1</text>
<text x="114.7" y="153.9">5</text>
<text x="272.7" y="150.9">PA2</text>
<text x="327" y="150.9">PB12</text>
<text x="88.4" y="157.4">3</text>
<text x="94.5" y="156.2">IN</text>
<text x="94.5" y="159.7">EN</text>
<text x="103.5" y="156.2">OUT</text>
<text x="285.1" y="161.1" transform="rotate(-90 285.1 161.1)">PA3</text>
<text x="288.6" y="161.1" transform="rotate(-90 288.6 161.1)">PA4</text>
<text x="292.2" y="161.1" transform="rotate(-90 292.2 161.1)">PA5</text>
<text x="295.7" y="161.1" transform="rotate(-90 295.7 161.1)">PA6</text>
<text x="299.2" y="161.1" transform="rotate(-90 299.2 161.1)">PA7</text>
<text x="302.7" y="161.1" transform="rotate(-90 302.7 161.1)">PB0</text>
<text x="306.3" y="161.1" transform="rotate(-90 306.3 161.1)">PB1</text>
<text x="309.8" y="161.1" transform="rotate(-90 309.8 161.1)">PB2</text>
<text x="313.3" y="161.1" transform="rotate(-90 313.3 161.1)">PB10</text>
<text x="316.9" y="161.1" transform="rotate(-90 316.9 161.1)">PB11</text>
<text x="320.4" y="161.1" transform="rotate(-90 320.4 161.1)">VSS_1</text>
<text x="323.9" y="161.1" transform="rotate(-90 323.9 161.1)">VDD_1</text>
<text x="88.4" y="164.5">2</text>
<text x="94.5" y="166.8">GND</text>
<text x="104.2" y="166.8">SNS</text>
<text x="114.7" y="164.5">4</text>
<text x="282.6" y="169" transform="rotate(-90 282.6 169)">13</text>
<text x="286.2" y="169" transform="rotate(-90 286.2 169)">14</text>
<text x="289.7" y="169" transform="rotate(-90 289.7 169)">15</text>
<text x="293.2" y="169" transform="rotate(-90 293.2 169)">16</text>
<text x="296.7" y="169" transform="rotate(-90 296.7 169)">17</text>
<text x="300.3" y="169" transform="rotate(-90 300.3 169)">18</text>
<text x="303.8" y="169" transform="rotate(-90 303.8 169)">19</text>
<text x="307.3" y="169" transform="rotate(-90 307.3 169)">20</text>
<text x="310.9" y="169" transform="rotate(-90 310.9 169)">21</text>
<text x="314.4" y="169" transform="rotate(-90 314.4 169)">22</text>
<text x="317.9" y="169" transform="rotate(-90 317.9 169)">23</text>
<text x="321.4" y="169" transform="rotate(-90 321.4 169)">24</text>
<text x="373.2" y="216.2">1</text>
<text x="373.2" y="219.7">2</text>
<text x=".7" y="222.8">B</text>
<text x="373.2" y="223.2">3</text>
<text x="373.2" y="226.7">4</text>
<text x="409.9" y="222.8">B</text>
<text x="56.6" y="231.5">1</text>
<text x="75.8" y="231.5">2</text>
<text x="373.2" y="230.3">5</text>
<text x="26.6" y="238.2">7</text>
<text x="26.6" y="234.7">8</text>
<text x="42.3" y="234.7">1</text>
<text x="42.3" y="238.2">2</text>
<text x="26.6" y="245.3">5</text>
<text x="26.6" y="241.7">6</text>
<text x="42.3" y="241.7">3</text>
<text x="42.3" y="245.3">4</text>
<text x="56.6" y="242.1">1</text>
<text x="75.8" y="242.1">2</text>
<text x="218.7" y="244.5">AT-Link EZ CN7 to AT-START CN2 connection</text>
<text x="141.3" y="247">2</text>
<text x="141.3" y="250.6">4</text>
<text x="157" y="247">1</text>
<text x="157" y="250.6">3</text>
<text x="56.6" y="252.7">1</text>
<text x="75.8" y="252.7">2</text>
<text x="141.3" y="254.1">6</text>
<text x="141.3" y="257.6">8</text>
<text x="157" y="254.1">5</text>
<text x="157" y="257.6">7</text>
<text x="139.7" y="261.2">10</text>
<text x="157" y="261.2">9</text>
<text x="56.6" y="265">1</text>
<text x="75.8" y="265">2</text>
<text x="51.2" y="276.3">LD1-4:For AT-Link-EZ status</text>
<text x="71.4" y="290.2">1</text>
<text x="209" y="290.2">2</text>
<text x="346.6" y="290.2">3</text>
</g>
<g font-size="3.2" fill="#000080">
<text x="14.1" y="10.6">CN6</text>
<text x="275.2" y="20.5">33</text>
<text x="123.6" y="26.9">VCC</text>
<text x="259.3" y="25.8">R46</text>
<text x="275.2" y="25.8">33</text>
<text x="338.7" y="25.8">R41</text>
<text x="354.5" y="25.8">33</text>
<text x="67" y="32.9">0</text>
<text x="259.3" y="31.1">R47</text>
<text x="275.2" y="31.1">33</text>
<text x="338.7" y="34.6">R44</text>
<text x="354.5" y="34.6">33</text>
<text x="67" y="36.4">0</text>
<text x="128.8" y="36.4">C8</text>
<text x="137.6" y="36.4">C9</text>
<text x="149.9" y="36.4">C10</text>
<text x="160.5" y="36.4">C11</text>
<text x="171.1" y="36.4">C12</text>
<text x="259.3" y="36.4">R48</text>
<text x="259.3" y="41.7">R42</text>
<text x="275.2" y="36.4">33</text>
<text x="275.2" y="41.7">33</text>
<text x="71.3" y="42.9">M-VBUS</text>
<text x="128.8" y="43.5">4.7uF</text>
<text x="137.6" y="43.5">100nF</text>
<text x="148.2" y="43.5">100nF</text>
<text x="158.7" y="43.5">100nF</text>
<text x="169.3" y="43.5">100nF</text>
<text x="16.2" y="57.2">USB_micro B</text>
<text x="45.9" y="55.8">GND</text>
<text x="123.4" y="55.4">GND</text>
<text x="278.8" y="62.2">VCC</text>
<text x="290" y="63.6">J9</text>
<text x="308.6" y="69.2">GND</text>
<text x="269.1" y="83.5">GND</text>
<text x="271.9" y="87.6">VCC</text>
<text x="14.9" y="98.1">M-VBUS</text>
<text x="30.3" y="97.8">ATLINK_5V</text>
<text x="98.8" y="100.6">U7</text>
<text x="150.1" y="101">VCC</text>
<text x="263.5" y="98.5">U6</text>
<text x="44.8" y="103.1">SMD0603B025TF</text>
<text x="51.5" y="110.1">F2</text>
<text x="74.1" y="110.5">C15</text>
<text x="82.9" y="110.5">C16</text>
<text x="132.3" y="110.5">R43</text>
<text x="155.2" y="110.5">C14</text>
<text x="248.3" y="111.7">VCC</text>
<text x="351.7" y="111.7">VCC</text>
<text x="74.1" y="117.5">10uF</text>
<text x="82.9" y="117.5">100nF</text>
<text x="132.3" y="115.8">47k</text>
<text x="155.2" y="117.5">10uF</text>
<text x="355.2" y="115.2">GND</text>
<text x="100.9" y="122.1">RT9080N-08GJ5</text>
<text x="32.6" y="129.2">M-VBUS</text>
<text x="47.6" y="130.6">TP3</text>
<text x="70.5" y="129.5">GND</text>
<text x="132.3" y="129.9">15k</text>
<text x="132.3" y="126.4">R49</text>
<text x="149.9" y="133.1">GND</text>
<text x="244.4" y="136.4">GND</text>
<text x="293.9" y="132.4">AT32F403ACCT7</text>
<text x="127" y="143.6">GND</text>
<text x="248.3" y="139.9">VCC</text>
<text x="91.7" y="150">U5</text>
<text x="35.2" y="154.2">GND</text>
<text x="125.6" y="150.3">VCC3.5V</text>
<text x="142.9" y="150.7">D5</text>
<text x="150" y="151.1">T_VCC</text>
<text x="65.3" y="159.9">C18</text>
<text x="75.8" y="159.9">C19</text>
<text x="121.7" y="161.6">R50</text>
<text x="132.3" y="159.9">C17</text>
<text x="139.3" y="160.9">DFLS130L</text>
<text x="65.3" y="166.9">10uF</text>
<text x="75.8" y="166.9">100nF</text>
<text x="121.7" y="166.9">51k</text>
<text x="134.1" y="166.9">10uF</text>
<text x="159.1" y="163.8">D4</text>
<text x="213.4" y="166.9">C22</text>
<text x="93.8" y="171.9">RT9080N-08GJ5</text>
<text x="121.7" y="174">R51</text>
<text x="157" y="170.5">SMF3.3A</text>
<text x="213.4" y="174">100nF</text>
<text x="61.7" y="178.9">GND</text>
<text x="327" y="177">VCC</text>
<text x="121.7" y="181">15k</text>
<text x="128.7" y="182.8">GND</text>
<text x="209.9" y="186">GND</text>
<text x="315.7" y="184.2">GND</text>
<text x="305.1" y="189.5">GND</text>
<text x="116.4" y="193">GND</text>
<text x="236.4" y="204">D3</text>
<text x="250.5" y="204">DFLS130L</text>
<text x="211.7" y="205.2">ATLINK_5V</text>
<text x="270.6" y="205.2">E5V</text>
<text x="370.4" y="210">P1</text>
<text x="218.1" y="210.5">T_VCC</text>
<text x="270.6" y="210.5">3V3</text>
<text x="340" y="215.8">VCC</text>
<text x="19.5" y="224.4">VCC</text>
<text x="30" y="227.6">RP1</text>
<text x="37.7" y="227.6">1K</text>
<text x="60" y="228.7">LD1</text>
<text x="69.5" y="228.7">RED</text>
<text x="348.5" y="229.9">GND</text>
<text x="60" y="239.2">LD2GREEN</text>
<text x="371.1" y="235.4">Header 5</text>
<text x="129.1" y="240.3">ATLINK_5V</text>
<text x="155.3" y="240.3">T_VCC</text>
<text x="60" y="249.8">LD3 BLUE</text>
<text x="60" y="262.2">LD4YELLOW</text>
<text x="144.6" y="265.7">CN7</text>
<text x="160.5" y="268.9">GND</text>
</g>
<g font-size="3.2" fill="#00f">
<text x="238.1" y="20.5">ATLK_BOOT0R45</text>
<text x="282.2" y="20.5">T-ATLK_BOOT0</text>
<text x="238.1" y="25.8">ATLK_NRST</text>
<text x="282.2" y="25.8">T-ATLK_NRST</text>
<text x="314" y="25.8">ATLK_SWCLK</text>
<text x="363.4" y="25.8">T-ATLK_SWCLK</text>
<text x="40.6" y="32.9">USBP R37</text>
<text x="75.8" y="32.9">M-USB_DP</text>
<text x="238.1" y="31.1">M-ATLK_TX</text>
<text x="282.2" y="31.1">T-ATLK_TX</text>
<text x="314" y="34.6">ATLK_SWDIO</text>
<text x="363.4" y="34.6">T-ATLK_SWDIO</text>
<text x="40.6" y="36.4">USBM R38</text>
<text x="75.8" y="36.4">M-USB_DM</text>
<text x="238.1" y="41.7">ATLK_SWO</text>
<text x="238.1" y="36.4">M-ATLK_RX</text>
<text x="282.2" y="41.7">T-ATLK_SWO</text>
<text x="282.2" y="36.4">T-ATLK_RX</text>
<text x="322.1" y="81.1" transform="rotate(-90 322.1 81.1)">M-SWCLK</text>
<text x="297.5" y="84.7" transform="rotate(-90 297.5 84.7)">M-BOOT0</text>
<text x="365.1" y="117.5">M-SWDIO</text>
<text x="365.1" y="124.6">M-USB_DM</text>
<text x="365.1" y="121.1">M-USB_DP</text>
<text x="245.2" y="131.6">M-NRST</text>
<text x="365.1" y="128.1">M-ATLK_RX</text>
<text x="365.1" y="131.6">M-ATLK_TX</text>
<text x="30" y="136.9">USBM</text>
<text x="30" y="140.5">USBP</text>
<text x="245.2" y="142.2">LD1</text>
<text x="365.1" y="138.7">ATLK_NRST</text>
<text x="365.1" y="142.2">ATLK_BOOT0</text>
<text x="245.2" y="149.3">LD3</text>
<text x="245.2" y="145.8">LD2</text>
<text x="365.1" y="145.8">ATLK_SWDIO</text>
<text x="365.1" y="149.3">ATLK_SWCLK</text>
<text x="213.4" y="159.9">M-NRST</text>
<text x="245.2" y="177.5">ATLK_SWO</text>
<text x="304.5" y="199.3" transform="rotate(-90 304.5 199.3)">LD4</text>
<text x="229.3" y="214.6">T-ATLK_BOOT0</text>
<text x="259.3" y="214.6">BOOT0</text>
<text x="229.3" y="221.6">T-ATLK_RX</text>
<text x="229.3" y="218.1">T-ATLK_TX</text>
<text x="259.3" y="218.1">ATLK_TX</text>
<text x="259.3" y="221.6">ATLK_RX</text>
<text x="351" y="218.1">M-SWDIO</text>
<text x="351" y="221.6">M-SWCLK</text>
<text x="229.3" y="225.1">T-ATLK_SWDIO</text>
<text x="259.3" y="225.1">SWDIO</text>
<text x="351" y="225.1">M-NRST</text>
<text x="84.7" y="232.2">LD1</text>
<text x="229.3" y="232.2">T-ATLK_NRST</text>
<text x="229.3" y="228.7">T-ATLK_SWCLK</text>
<text x="259.3" y="228.7">SWCLK</text>
<text x="259.3" y="232.2">NRST</text>
<text x="229.3" y="235.7">T-ATLK_SWO</text>
<text x="259.3" y="235.7">SWO</text>
<text x="84.7" y="242.8">LD2</text>
<text x="121.7" y="248.1">T-ATLK_BOOT0</text>
<text x="121.7" y="251.6">T-ATLK_SWO</text>
<text x="160.5" y="248.1">T-ATLK_SWDIO</text>
<text x="160.5" y="251.6">T-ATLK_SWCLK</text>
<text x="84.7" y="253.4">LD3</text>
<text x="121.7" y="255.1">T-ATLK_TX</text>
<text x="160.5" y="255.1">T-ATLK_NRST</text>
<text x="121.7" y="258.6">T-ATLK_RX</text>
<text x="84.7" y="265.7">LD4</text>
</g>
<text font-size="2.2" x="51.2" y="29.3">Close to slot</text>
<g font-size="2.2" fill="#a00000">
<text x="37.8" y="233.5" transform="rotate(-90 37.8 233.5)">R</text>
<text x="57.5" y="231.1">+</text>
<text x="37.8" y="237.4" transform="rotate(-90 37.8 237.4)">R</text>
<text x="37.8" y="244.8" transform="rotate(-90 37.8 244.8)">R</text>
<text x="37.8" y="240.9" transform="rotate(-90 37.8 240.9)">R</text>
<text x="57.5" y="241.7">+</text>
<text x="57.5" y="252.3">+</text>
<text x="57.5" y="264.6">+</text>
</g>
<g font-size="1.9" fill="#a00000">
<text x="23.5" y="18.1">Chassis</text>
<text x="23.5" y="21.6">Chassis</text>
<text x="24.3" y="28.3">GND</text>
<text x="26.1" y="35.4">D+</text>
<text x="26.7" y="31.9">ID</text>
<text x="26.5" y="38.9">D-</text>
<text x="23.3" y="42.5">VBUS</text>
<text x="23.5" y="49.5">Chassis</text>
<text x="23.5" y="53">Chassis</text>
</g>
</svg>
